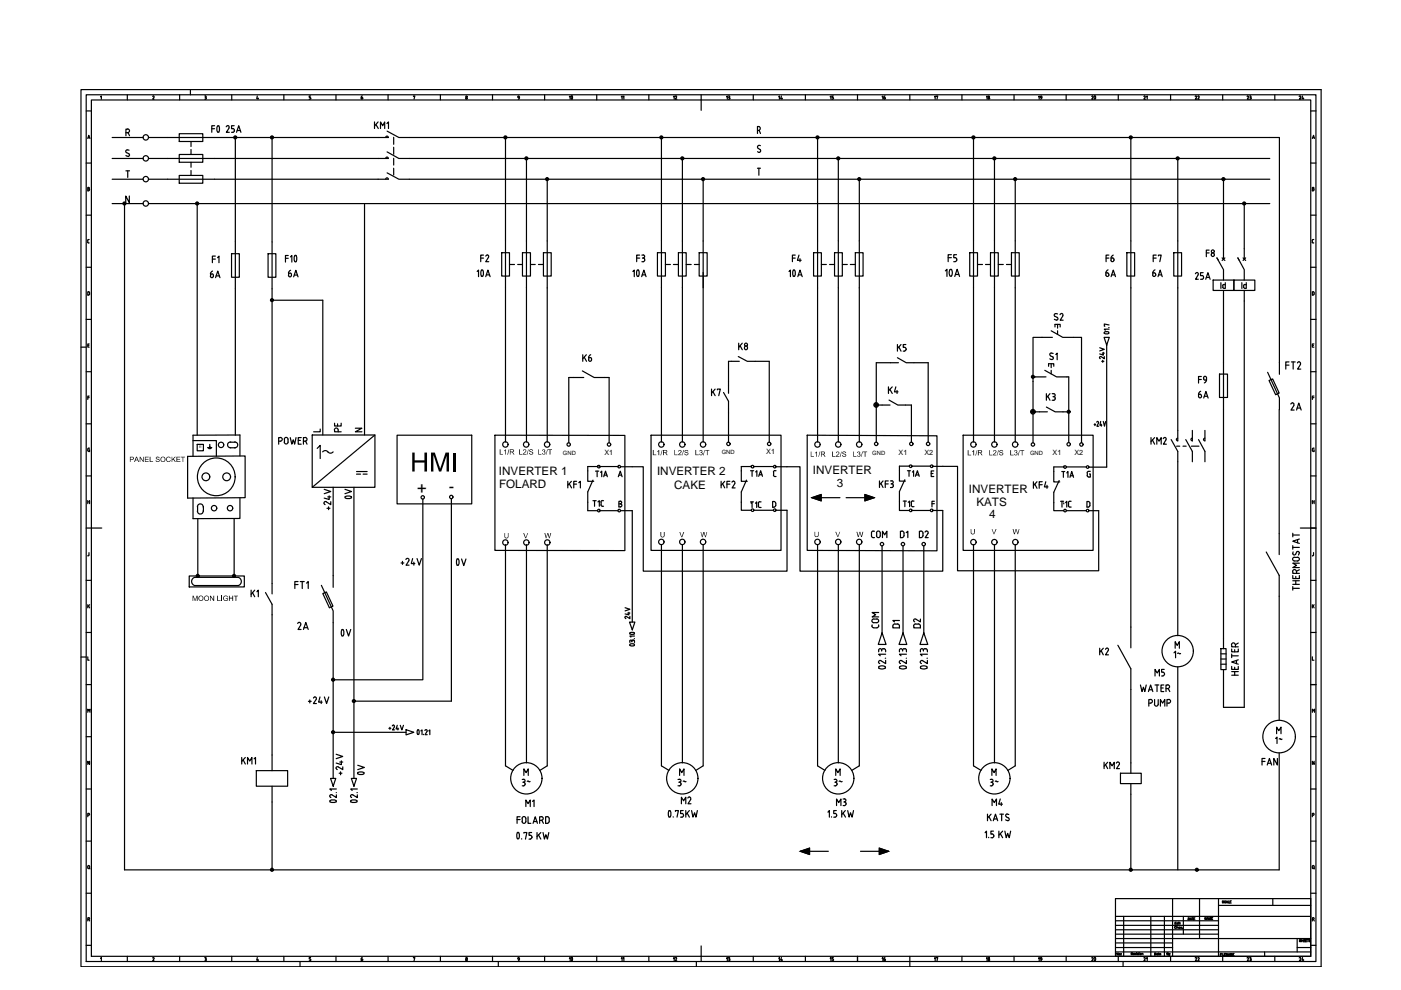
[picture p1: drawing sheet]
<svg xmlns="http://www.w3.org/2000/svg" width="297mm" height="210mm" viewBox="0 0 297 210" stroke-linecap="round" stroke-linejoin="round" font-family="sans-serif">
<!-- layer: 035 -->
<g fill="none" stroke="#000" stroke-width=".25">
<path d="M17.2 19h262.9v186h-262.9zM40.4 19v1.1M18.3 23.5h1.1M18.3 34.6h1.1M19.4 21.2h258.5v181.6h-258.5zM21.3 20.5l.2-.2v.7M27 20.1v1.1M32.5 20.3l.1 .3M32.5 20.3l-.1 .2M32.7 20.6l-.3 .4h.3M38.1 20.1v1.1M43.4 20.3l.3 .1-.1 .2"/>
<path d="M43.5 20.6h.1M43.6 20.6l.1 .2M43.7 20.8v.2h-.3M49.1 20.1v1.1M54.6 20.3l-.2 .6h.4M54.7 20.7v.3M60.2 20.1v1.1M65.9 20.9l-.3 .1M65.9 20.3h-.3v.3l.3 .2M65.9 20.8v.1M71.2 20.1v1.1M82.3 20.1v1.1"/>
<path d="M87.7 20.4l.3-.1-.2 .7M93.4 20.1v1.1M98.7 20.8l.2 .2 .2-.2M98.7 20.8l.2-.2 .1 .2M104.4 20.1v1.1M115.5 20.1v1.1M126.5 20.1v1.1M137.6 20.1v1.1M148.7 20.1v1.1M159.7 20.1v1.1M170.8 20.1v1.1M181.8 20.1v1.1"/>
<path d="M192.9 20.1v1.1M203.9 20.1v1.1M215 20.1v1.1M226 20.1v1.1M237.1 20.1v1.1M248.2 20.1v1.1M259.2 20.1v1.1M270.3 20.1v1.1M277.9 23.5h1.1M277.9 34.6h1.1M18.3 45.6h1.1M18.3 56.7h1.1"/>
<path d="M18.6 51.3l.3 .2M18.6 40.1h.2M18.6 51v.3M18.8 40.4l.2-.2-.2-.2 .2-.1-.4-.2v.8h.2M18.9 50.8l-.3 .2M277.9 45.6h1.1M277.9 56.7h1.1M278.2 51.3l.2 .2M278.2 40.1h.3M278.4 50.8l-.2 .2v.3M278.4 51.5h.1M278.4 50.8h.1"/>
<path d="M278.4 40.4l.2-.2-.2-.2 .2-.1-.4-.2v.8h.3M17.2 73.6h1.1M18.3 67.7h1.1M18.3 78.8h1.1M18.6 61.9l.2-.1a.42 .42 0 0 1 .1 .7l-.3 .1zM18.6 73.2h.3M18.9 72.9h-.3v.7h.3M277.9 67.7h1.1M277.9 78.8h1.1M278.2 73.2h.3M278.4 61.8a.42 .42 0 0 1 .2 .7l-.2 .1M278.4 61.9h-.2v.7h.2"/>
<path d="M278.6 72.9h-.4v.7h.4M18.3 89.9h1.1M18.6 95.2l.1 .4 .3 .1v-.3h-.1M18.6 84.3h.3M18.9 84h-.3v.7M19 95l-.4 .2M277.9 89.9h1.1M278.2 95.2l.1 .4 .2 .1h.1l-.1-.3M278.2 84.3h.4M278.6 84h-.4v.7M278.6 95l-.4 .2M18.3 112h1.1"/>
<path d="M18.3 100.9h1.1M18.6 117.8h.1M18.6 106.4h.4M18.6 106.1v.7M18.8 117.7l-.1 .1M18.9 117.2v.5M19 106.1v.7M277.9 112h1.1M277.9 100.9h1.1M278.2 106.1v.7M278.2 106.4h.4M278.5 117.7l-.3 .1"/>
<path d="M278.5 117.2v.5M278.6 106.1v.7M17.2 139.3h1.1M18.3 123h1.1M18.3 134.1h1.1M18.6 139.3v.7h.3M18.6 128.2v.7M18.8 128.5l.2 .4M19 128.2l-.4 .4M277.9 123h1.1M277.9 134.1h1.1M278.2 139.3v.7h.4"/>
<path d="M278.2 128.2v.7M278.4 128.5l.2 .4M278.6 128.2l-.4 .4M18.3 145.1h1.1M18.3 156.2h1.1M277.9 145.1h1.1M277.9 156.2h1.1M278.2 151v-.6l.3 .3 .2-.3v.6M18.3 167.3h1.1M18.3 178.3h1.1M18.6 172.8h.3v-.3h-.3v.7M19 161.4v.7l-.4-.7v.7"/>
<path d="M277.9 167.3h1.1M277.9 178.3h1.1M278.2 172.8h.4v-.3h-.4v.7M278.6 161.4v.7l-.4-.7v.7M18.3 189.4h1.1M18.8 194.5l.1 .4-.3 .1M18.8 194.6h-.2v.7M18.9 195l.1 .3M236.5 199h12.1M236.5 199.9h12.1M236.5 198.1h21.8M236.5 197.1h21.8"/>
<path d="M236.5 196.2h21.8M236.5 195.2h21.8M238.2 194.3v8.5M244 194.3v8.5M246.9 194.3v8.5M250.9 194.3v3.8M254.3 190.5v8.5M258.3 192h19.6M269.9 190.5v1.5M277.9 189.4h1.1M278.2 184v-.3l.2-.2 .2 .2v.3M278.2 184l.2 .2 .2-.2"/>
<path d="M278.4 194.5l.2 .4-.4 .1M278.5 194.6h-.3v.7M278.5 195l.2 .3M278.5 184.1l.2 .1M18.3 200.4h1.1M21.3 203.2l.2-.2v.7M27 202.8v1.1M32.5 203l.1 .2M32.5 203l-.1 .1M32.7 203.3l-.3 .4h.3M38.1 202.8v1.1M43.4 203l.3 .1-.1 .2"/>
<path d="M43.4 203.7h.2M43.5 203.3h.1M43.6 203.3l.1 .3M43.7 203.5l-.1 .2M49.1 202.8v1.1M54.6 203l-.2 .6h.4M54.7 203.4v.3M60.2 202.8v1.1M63.6 203.9v1.1M65.6 203.7h.1M65.9 203.5l-.2 .2M65.9 203h-.3v.3l.3 .2"/>
<path d="M65.9 203.5v.1M71.2 202.8v1.1M82.3 202.8v1.1M87.7 203.1l.3-.1-.2 .7M93.4 202.8v1.1M98.7 203.6l.2-.3 .2 .3M98.7 203.5l.2 .2 .1-.2M104.4 202.8v1.1M105.6 203.9v1.1M115.5 202.8v1.1M126.5 202.8v1.1M137.6 202.8v1.1"/>
<path d="M147.6 203.9v1.1M148.7 202.8v1.1M159.7 202.8v1.1M170.8 202.8v1.1M181.8 202.8v1.1M192.9 202.8v2.2M203.9 202.8v1.1M215 202.8v1.1M226 202.8v1.1M236.5 200.9h12.1M236.5 201.8h41.4M237.1 202.8v1.1"/>
<path d="M238.1 203.9v1.1M259.2 202.8v1.1M268.1 201.8v1M270.3 202.8v1.1M275 200.9h2.9M277.9 200.4h1.1"/>
<circle cx="98.9" cy="20.5" r=".15"/>
<circle cx="98.9" cy="203.2" r=".15"/>
</g>
<!-- layer: 07 -->
<path d="M18.3 20.1h260.7v183.8h-260.7zM148.7 21.2v2.2M19.4 112h2.2M275.7 112h2.2M236.5 190.5h41.4v12.3h-41.4zM236.5 194.3h41.4M248.6 199h29.3M248.6 190.5v12.3M258.3 190.5v12.3M275 199v2.8M148.7 200.6v2.2" fill="none" stroke="#000" stroke-width=".25"/>
<!-- layer: 025 -->
<g fill="none" stroke="#000" stroke-width=".25">
<path d="M249.1 195.7h.2M249.4 196.5a.2 .2 0 0 0-.3 0 .2 .2 0 0 0 0 .3 .2 .2 0 0 0 .3 0M249.4 195.5h-.3v.4h.3M249.5 196.6l.2-.1 .1 .3M249.5 196.4v.4M249.8 195.7l-.3 .1 .1 .1h.2M249.8 195.5v.4M249.9 196.7l.2-.1-.2 .1 .1 .1h.1M249.9 195.6h.1M249.9 195.7v.2M250 195.7h.2M250.1 195.5l.1 .4"/>
<path d="M250.5 196.6l-.2 .1v.1h.2M250.7 196.8h.1M251.9 194.6a.22 .22 0 0 1 .3 .2 .22 .22 0 0 1-.3 .2zM252.3 195l.2-.4 .1 .4M252.3 194.9h.2M252.7 194.6h.3M252.8 194.6v.4M253.1 194.8h.1M253.4 194.6h-.3v.4h.3M255.8 194.5v.5l-.3-.5v.5M255.9 195l.2-.5 .1 .5M255.9 194.8h.2"/>
<path d="M256.3 195v-.5l.2 .5 .2-.5v.5M256.8 194.8h.2M257.1 194.5h-.3v.5h.3M259.4 191.1l-.2-.1v.2l.2 .2h-.2M259.9 191.1l-.1-.1-.2 .1 .1 .4 .2-.2M260 191.5l.1-.5 .2 .5M260 191.3h.3M260.4 191v.5h.3M260.8 191.2h.1M261.1 191h-.3v.5h.3M275.8 199.3h-.3l.3 .2-.1 .2-.2-.1M276 199.2v.5"/>
<path d="M276 199.4h.3M276.3 199.2v.5M276.4 199.4h.2M276.7 199.2h-.3v.5h.3M276.8 199.4h.2M277.1 199.2h-.3v.5h.3M277.1 199.2h.3M277.3 199.2v.5M277.8 199.3h-.3l.3 .2-.1 .2-.2-.1M237.1 202v.5l-.3-.5v.5M237.7 202.2h.1M237.7 202.5h.1"/>
<path d="M239.8 202.2h.3v-.2h-.3v.4M240 202.2l.1 .2M240.3 202.3h.2l-.1-.2-.1 .3h.2M258.7 202.4h.2M259 202.2h-.3v.4M259.1 202.2v.4M259.3 202.2v.4h.2M259.6 202.4h.2M259.9 202.2h-.3v.4h.3M260.3 202.2v.4l-.3-.4v.4M260.4 202.6l.2-.4 .2 .4M260.5 202.5h.2"/>
<path d="M260.9 202.6v-.4l.2 .4 .1-.4v.4M261.4 202.4h.1M261.6 202.2h-.2v.4h.2"/>
<circle cx="237.4" cy="202.4" r=".15"/>
</g>
<g fill="none" stroke="#000" stroke-width=".25">
<path d="M23.8 29.2h6.6M23.8 33.6h6.6M23.8 38h6.6M31.5 29.2h4M31.5 33.6h4M31.5 38h4M45.5 29.2h34.7M45.5 33.6h34.7M45.5 38h34.7M49.9 29.2v22.1M57.7 29.2v22.1M86.8 29.2h184.5v47.7"/>
<path d="M86.8 33.6h182.4M86.8 38h182.4M107.2 29.2v21.9M111.6 33.6v17.5M116 38v13.1M140.2 29.2v21.9M144.7 33.6v17.5M149.1 38v13.1M173.3 29.2v21.9M177.7 33.6v17.5M182.2 38v13.1M206.4 29.2v21.9"/>
<path d="M210.8 33.6v17.5M215.3 38v13.1M239.8 29.2v21.9M249.7 33.6v17.5M259.4 38v14.7M23.8 43.2h6.6M26.4 43.2v141.2h244.8v-24.8M31.5 43.2h237.7M41.8 43.2v49.1M77.3 43.2v49M149.1 57.8v35.9M263.8 43.2v9.5"/>
<path d="M49.9 61.2v31.1M57.7 61.2v62.5M57.7 63.7h10.7v28.5M107.2 61v32.7M111.6 61v32.7M116 61v32.7M140.2 61v32.7M144.7 61v32.7M154.5 76.6v4.3M160.1 76.6h3v17.2M173.3 61v32.7M177.7 61v32.7"/>
<path d="M182.2 61v32.7M188.8 76.9h-3v9M193.8 76.9h3v16.9M206.4 61v32.7M210.8 61v32.7M215.3 61v32.7M220.9 71.5h-1.9v22.4M226.6 79.9v7.4M227.6 71.5h1.7v22.4M234.6 73.2v25.8h-3.7M239.8 61v72M249.7 61v30.3"/>
<path d="M259.4 63.8v13M263.8 63.8v86.2h-4.4v-5.8M121.6 80h-1v13.9M128.2 80h.9v13.9M131.6 99h4.8v22.1h30.5v-12.9h-2.3M154.5 86.7v7.1M159.3 99h.1M159.3 98.9h-2.1v1M159.8 98.9h4.2M164.6 99h5v22.1h30.3v-12.9h-2M187 85.9h-1.2v7.9M192 85.9h1.2v7.9"/>
<path d="M192.8 98.9h.1M192.8 98.8h-2.1v1M193.4 98.8h3.9M197.9 98.9h5.1v22.1h29.9v-12.7h-2M219 87.3h1.4M225.4 87.3h1.2v6.5M249.7 97.9v36.9M259.4 86.8v48.5M271.2 86.9v26.2M41.9 110v12.1M49.6 110v12.1M70.6 103.3v18.7"/>
<path d="M75 103.3v61.7M89.6 105.8v38.3h-19M95.7 105.7v43h-20.7M107.2 115.5v46.9l1.6 1M111.6 115.5v46.2M116 115.5v46.9l-1.5 1M124.6 106.5v1.8h2.1M127.3 108.3h3.7M131.6 108.3h2.5v23.6M140.2 115.5v46.9l1.6 1M144.7 115.5v46.2M149.1 115.5v46.9l-1.6 1"/>
<path d="M157.2 106.5v1.7h2.1M159.3 106.8h.1M159.8 108.2h4.2M173.3 115.5v46.9l1.6 1M177.7 115.5v46.2M182.2 115.5v46.9l-1.6 1M187 115.8v18.4M191.5 115.8v18.4M193.4 108.2h3.9M195.9 115.8v18.4M206.4 115.5v46.9l1.6 1M210.8 115.5v46.2"/>
<path d="M215.3 115.5v46.9l-1.6 1M223.4 106.6v1.7h2.1M225.5 106.8h.1M226.1 108.3h4.2M40.1 122.1h11.7v2.3h-11.7zM40.8 122.7l.5-.3h9.2a.91 .91 0 0 1 .7 .9 .91 .91 0 0 1-.7 .8l-9.2 .1a.91 .91 0 0 1-.5-1.5zM57.7 130.3v29.8M70.6 132v33M271.2 126.4v26.3M70.6 155.3h15.5M239.8 146.2v15.5M249.7 141.4v43"/>
<path d="M57.7 170v14.4M239.8 168.4v16"/>
</g>
<!-- layer: 0 -->
<g fill="none" stroke="#000" stroke-width=".25">
<path d="M35.5 33.6h10M35.5 38h10M35.5 29.2h10M38 28.3h5v1.7h-5zM38 32.8h5v1.6h-5zM38 37.2h5v1.6h-5zM80.2 33.6h2.2M80.2 38h2.2M81.8 33.6l.2-.3 .3 .3M81.8 38l.2-.3 .3 .3M82.1 27.8l2.5 1.4h2.2M82.1 32.2l2.5 1.4h2.2"/>
<path d="M82.1 36.6l2.5 1.4h2.2M49.1 53.8h1.6v5h-1.6zM49.9 51.3v9.9M56.8 53.8h1.7v5h-1.7zM57.7 51.3v9.9M106.4 53.6h1.6v4.9h-1.6zM107.2 51.1v9.9M110.8 53.6h1.7v4.9h-1.7zM111.6 51.1v9.9M115.2 53.6h1.7v4.9h-1.7zM116 51.1v9.9M139.4 53.6h1.7v4.9h-1.7z"/>
<path d="M140.2 51.1v9.9M143.8 53.6h1.7v4.9h-1.7zM144.7 51.1v9.9M148.2 53.6h1.7v4.9h-1.7zM149.1 51.1v9.9M172.5 53.6h1.6v4.9h-1.6zM173.3 51.1v9.9M176.9 53.6h1.7v4.9h-1.7zM177.7 51.1v9.9M181.3 53.6h1.7v4.9h-1.7zM182.2 51.1v9.9M206.4 51.1v9.9"/>
<path d="M210 53.6h1.7v4.9h-1.7zM210.8 51.1v9.9M214.4 53.6h1.7v4.9h-1.7zM215.3 51.1v9.9M238.9 53.6h1.7v4.9h-1.7zM239.8 51.1v9.9M248.9 53.6h1.6v4.9h-1.6zM249.7 51.1v9.9M258 54.7l1.4 2.5v2.2M262.7 55.1l-.2-.4 1.3 2.5v2.2M263.6 54.7l.5 .5M263.8 52.7v2.3"/>
<path d="M264.1 54.7l-.5 .5M123.5 78.6l2.5 1.4h2.2M234.1 71.5h1.1l-.6 1.7zM258.6 79.3h1.7v5h-1.7zM259.4 76.8v10M263.8 61.6v2.2M268.8 78.9l2.5 5.5v2.5M39.8 96.8l12.2-.1v8.8l-12.2 .1zM40.9 93.4h5v3.3M41.8 94.2h1.3v1.4h-1.3zM43.1 94.2h.1M44 94.9h.9"/>
<path d="M44.1 95h.7M44.3 95.1h.4M44.5 94.9h.1M44.5 94.2v.7M48.8 94.9h1.1M48.8 93.8h1.1M48.9 93.7a.61 .61 0 0 0-.7 .6 .61 .61 0 0 0 .7 .6M49.7 93.7a.61 .61 0 0 1 .7 .6 .61 .61 0 0 1-.7 .6M50.9 96.7v-4.5l-10 .1v4.4M66.2 92.2h13.3v11.1h-13.3zM67.3 95.1l.6-.7v2.8M68.4 95.8l.6-.3 .5 .3"/>
<path d="M69.5 95.8l.6 .3 .5-.3M75.6 100h2.2M79.5 92.2l-13.3 11.1M84.2 92.3h15.8v14.5h-15.8zM104.9 92.3h27.6v24.4h-27.6zM121.6 80h2.2M138 92.3h27.6v24.4h-27.6zM154.5 85.1v1.6M171.1 92.3l27.6 .1v24.4l-27.6-.1zM204.2 92.3h27.6v24.4h-27.6zM249.7 95.7v2.2M251.4 93.2l1.4 2.5v2.2"/>
<path d="M252.8 92.9l-.3 .3 .3 .3M252.8 91.3v2.2M254.1 93.2l1.4 2.5v2.2M255.4 92.9l-.2 .3 .2 .3M255.5 91.3v2.2M269.1 80.7l.7-.4 1.4 3-.7 .4zM41.9 107.5a.61 .61 0 0 1 .6-.7 .61 .61 0 0 1 .6 .7M41.9 108.3a.61 .61 0 0 0 .6 .7 .61 .61 0 0 0 .6-.7M41.9 107.4v1M43.1 107.4v1M50.9 105.5v4.4l-10 .1v-4.4M125.7 101.8l-1.1 2.5v2.2"/>
<path d="M157.2 104.3v2.2M172.1 105.5l2-.7v1.4zM174.1 105.5h4M179.4 105.5h4M183.4 104.8l2 .7-2 .7zM223.4 104.4v2.2M268.5 117l2.7 5v4.4M271.2 113.1v4.5M56.3 125.6l1.4 2.5v2.2M57.7 123.7v2.2M68.1 124.1l2.5 5.4v2.5M68.4 125.8l.8-.3 1.4 3-.8 .3z"/>
<path d="M70.6 122v2.5M133.5 131.9h1.1l-.5 1.6zM187 134.2l.9 2.4h-1.7zM191.5 134.2l.8 2.4h-1.7zM195.9 134.2l.8 2.4h-1.6zM237 136.8l2.8 5v4.4M239.8 133v4.4M258.9 137.5h1.1v4.5h-1.1zM258.9 138.6h1.1M258.9 139.7h1.1M259.4 135.3v2.2M86.1 154.7l1.6 .6-1.6 .5z"/>
<path d="M258.9 140.8h1.1M259.4 142v2.2M54.3 163.4h6.7v3.3h-6.7zM57.7 160.1v3.3M57.7 166.7v3.3M186.4 179.8l2 .7-2 .7zM237.6 163.9h4.4v2.2h-4.4zM239.8 166.1v2.3M169.7 180.5l1.9-.7v1.4zM171.6 180.5h4M182.4 180.5h4"/>
<circle cx="30.9" cy="29.1" r=".57"/>
<circle cx="30.9" cy="33.6" r=".57"/>
<circle cx="30.9" cy="38" r=".57"/>
<circle cx="57.7" cy="29.1" r=".32"/>
<circle cx="57.7" cy="29.1" r=".19"/>
<circle cx="57.7" cy="29.1" r=".11"/>
<circle cx="107.2" cy="29.1" r=".32"/>
<circle cx="107.2" cy="29.1" r=".19"/>
<circle cx="107.2" cy="29.1" r=".11"/>
<circle cx="111.6" cy="33.6" r=".32"/>
<circle cx="111.6" cy="33.6" r=".19"/>
<circle cx="111.6" cy="33.6" r=".11"/>
<circle cx="116" cy="38" r=".32"/>
<circle cx="116" cy="38" r=".19"/>
<circle cx="116" cy="38" r=".11"/>
<circle cx="140.2" cy="29.1" r=".32"/>
<circle cx="140.2" cy="29.1" r=".19"/>
<circle cx="140.2" cy="29.1" r=".11"/>
<circle cx="144.7" cy="33.6" r=".32"/>
<circle cx="144.7" cy="33.6" r=".19"/>
<circle cx="144.7" cy="33.6" r=".11"/>
<circle cx="149.1" cy="38" r=".32"/>
<circle cx="149.1" cy="38" r=".19"/>
<circle cx="149.1" cy="38" r=".11"/>
<circle cx="173.3" cy="29.1" r=".32"/>
<circle cx="173.3" cy="29.1" r=".19"/>
<circle cx="173.3" cy="29.1" r=".11"/>
<circle cx="177.7" cy="33.6" r=".32"/>
<circle cx="177.7" cy="33.6" r=".19"/>
<circle cx="177.7" cy="33.6" r=".11"/>
<circle cx="182.2" cy="38" r=".32"/>
<circle cx="182.2" cy="38" r=".19"/>
<circle cx="182.2" cy="38" r=".11"/>
<circle cx="206.4" cy="29.1" r=".32"/>
<circle cx="206.4" cy="29.1" r=".19"/>
<circle cx="206.4" cy="29.1" r=".11"/>
<circle cx="210.8" cy="33.6" r=".32"/>
<circle cx="210.8" cy="33.6" r=".19"/>
<circle cx="210.8" cy="33.6" r=".11"/>
<circle cx="215.2" cy="38" r=".32"/>
<circle cx="215.2" cy="38" r=".19"/>
<circle cx="215.2" cy="38" r=".11"/>
<circle cx="239.7" cy="29.1" r=".32"/>
<circle cx="239.7" cy="29.1" r=".19"/>
<circle cx="239.7" cy="29.1" r=".11"/>
<circle cx="249.7" cy="33.6" r=".32"/>
<circle cx="249.7" cy="33.6" r=".19"/>
<circle cx="249.7" cy="33.6" r=".11"/>
<circle cx="259.4" cy="38" r=".32"/>
<circle cx="259.4" cy="38" r=".19"/>
<circle cx="259.4" cy="38" r=".11"/>
<circle cx="26.4" cy="43.1" r=".32"/>
<circle cx="26.4" cy="43.1" r=".19"/>
<circle cx="26.4" cy="43.1" r=".11"/>
<circle cx="30.9" cy="43.1" r=".57"/>
<circle cx="41.8" cy="43.1" r=".32"/>
<circle cx="41.8" cy="43.1" r=".19"/>
<circle cx="41.8" cy="43.1" r=".11"/>
<circle cx="263.8" cy="43.1" r=".32"/>
<circle cx="263.8" cy="43.1" r=".19"/>
<circle cx="263.8" cy="43.1" r=".11"/>
<circle cx="57.7" cy="63.6" r=".32"/>
<circle cx="57.7" cy="63.6" r=".19"/>
<circle cx="57.7" cy="63.6" r=".11"/>
<circle cx="219" cy="79.9" r=".32"/>
<circle cx="219" cy="79.9" r=".19"/>
<circle cx="46.9" cy="94.3" r=".57"/>
<circle cx="107.2" cy="94.2" r=".57"/>
<circle cx="111.6" cy="94.2" r=".57"/>
<circle cx="116" cy="94.2" r=".57"/>
<circle cx="120.6" cy="94.2" r=".36"/>
<circle cx="129.1" cy="94.2" r=".36"/>
<circle cx="131.3" cy="98.9" r=".28"/>
<circle cx="140.2" cy="94.2" r=".57"/>
<circle cx="144.7" cy="94.2" r=".57"/>
<circle cx="149.1" cy="94.2" r=".57"/>
<circle cx="154.4" cy="94.1" r=".36"/>
<circle cx="159.6" cy="98.9" r=".28"/>
<circle cx="163.1" cy="94.1" r=".36"/>
<circle cx="164.3" cy="98.9" r=".28"/>
<circle cx="173.3" cy="94.2" r=".57"/>
<circle cx="177.7" cy="94.2" r=".57"/>
<circle cx="182.2" cy="94.2" r=".57"/>
<circle cx="185.8" cy="85.9" r=".49"/>
<circle cx="185.8" cy="94.1" r=".36"/>
<circle cx="185.8" cy="85.9" r=".32"/>
<circle cx="185.8" cy="85.9" r=".15"/>
<circle cx="193.1" cy="98.9" r=".28"/>
<circle cx="193.2" cy="94.1" r=".36"/>
<circle cx="196.8" cy="94.1" r=".36"/>
<circle cx="197.5" cy="98.9" r=".28"/>
<circle cx="206.4" cy="94.2" r=".57"/>
<circle cx="210.8" cy="94.2" r=".57"/>
<circle cx="215.2" cy="94.2" r=".57"/>
<circle cx="219" cy="87.3" r=".49"/>
<circle cx="219" cy="94.2" r=".36"/>
<circle cx="219" cy="87.3" r=".32"/>
<circle cx="219" cy="87.3" r=".15"/>
<circle cx="226.6" cy="94.2" r=".36"/>
<circle cx="226.6" cy="87.3" r=".32"/>
<circle cx="226.6" cy="87.3" r=".19"/>
<circle cx="226.6" cy="87.3" r=".11"/>
<circle cx="229.3" cy="94.2" r=".36"/>
<circle cx="230.6" cy="99" r=".28"/>
<circle cx="43.7" cy="101.1" r=".83"/>
<circle cx="45.4" cy="107.7" r=".57"/>
<circle cx="45.9" cy="101.1" r="4"/>
<circle cx="48.1" cy="101.1" r=".83"/>
<circle cx="48.8" cy="107.7" r=".57"/>
<circle cx="89.6" cy="105.5" r=".36"/>
<circle cx="95.7" cy="105.4" r=".36"/>
<circle cx="107.2" cy="115" r=".57"/>
<circle cx="111.6" cy="115" r=".57"/>
<circle cx="116" cy="115" r=".57"/>
<circle cx="127" cy="108.3" r=".28"/>
<circle cx="131.3" cy="108.3" r=".28"/>
<circle cx="140.2" cy="114.9" r=".57"/>
<circle cx="144.7" cy="114.9" r=".57"/>
<circle cx="149.1" cy="114.9" r=".57"/>
<circle cx="159.6" cy="108.2" r=".28"/>
<circle cx="164.3" cy="108.2" r=".28"/>
<circle cx="173.3" cy="114.9" r=".57"/>
<circle cx="177.7" cy="114.9" r=".57"/>
<circle cx="182.2" cy="114.9" r=".57"/>
<circle cx="197.5" cy="108.2" r=".28"/>
<circle cx="206.4" cy="114.9" r=".57"/>
<circle cx="210.8" cy="114.9" r=".57"/>
<circle cx="215.3" cy="114.9" r=".57"/>
<circle cx="225.8" cy="108.3" r=".28"/>
<circle cx="230.6" cy="108.3" r=".28"/>
<circle cx="41.9" cy="122.1" r=".32"/>
<circle cx="41.9" cy="122.1" r=".19"/>
<circle cx="41.9" cy="122.1" r=".11"/>
<circle cx="49.6" cy="122.1" r=".32"/>
<circle cx="49.6" cy="122.1" r=".19"/>
<circle cx="49.6" cy="122.1" r=".11"/>
<circle cx="249.7" cy="138.1" r="3.3"/>
<circle cx="70.6" cy="144.1" r=".32"/>
<circle cx="70.6" cy="155.2" r=".32"/>
<circle cx="70.6" cy="144.1" r=".19"/>
<circle cx="70.6" cy="155.2" r=".19"/>
<circle cx="70.6" cy="144.1" r=".11"/>
<circle cx="70.6" cy="155.2" r=".11"/>
<circle cx="75" cy="148.6" r=".32"/>
<circle cx="75" cy="148.6" r=".19"/>
<circle cx="75" cy="148.6" r=".11"/>
<circle cx="271.2" cy="156.2" r="3.5"/>
<circle cx="111.6" cy="165" r="3.3"/>
<circle cx="144.7" cy="165" r="3.3"/>
<circle cx="177.7" cy="165" r="3.3"/>
<circle cx="210.8" cy="165" r="3.3"/>
<circle cx="57.7" cy="184.4" r=".32"/>
<circle cx="57.7" cy="184.4" r=".19"/>
<circle cx="57.7" cy="184.4" r=".11"/>
<circle cx="239.7" cy="184.4" r=".32"/>
<circle cx="239.7" cy="184.4" r=".19"/>
<circle cx="239.7" cy="184.4" r=".11"/>
<circle cx="253.8" cy="184.4" r=".32"/>
<circle cx="253.8" cy="184.4" r=".19"/>
<circle cx="253.8" cy="184.4" r=".11"/>
</g>
<g fill="#000">
<path d="M87.4 96h.5v1.6h2.1v-1.6h.5v4h-.5v-1.9h-2.1v1.9h-.5zM91.4 96h.8l1.1 3.4 1.2-3.4h.7v4h-.5v-3.4l-1.2 3.4h-.4l-1.2-3.5v3.5h-.5zM96.1 96h.6v4h-.6zM105.9 95.3h.2v1h.5v.1h-.7zM106.9 95.5l.4-.2v1.1h-.2v-.9l-.1 .2zM107.9 95.3h.1l-.3 1.1h-.1zM110.1 95.3h.1v1h.6v.1h-.7zM110.9 95.4l.3-.1a.4 .4 0 0 1 .4 .4 .4 .4 0 0 1-.4 .4l-.1 .2h.5v.1h-.7l.4-.6a.23 .23 0 0 0 .2-.2 .23 .23 0 0 0-.3-.2 .23 .23 0 0 0-.2 .2zM112 95.3l-.2 1.1h-.1zM112.3 95.4l.3-.2a.25 .25 0 0 1 .3 .1 .25 .25 0 0 1 0 .3l-.1-.1a.21 .21 0 0 0-.2-.2 .21 .21 0 0 0-.1 .4l.3 .1a.35 .35 0 0 1 .1 .5 .35 .35 0 0 1-.5 0l-.2-.3 .3 .2a.26 .26 0 0 0 .3 .1 .26 .26 0 0 0 .1-.4 .26 .26 0 0 0-.4 0l-.3-.2zM114.1 95.3h.1v1h.6v.1h-.7zM115 95.4l.4-.1 .2 .2-.2 .3 .2 .2v.3l-.5 .1-.2-.3h.2a.21 .21 0 0 0 .3 .1 .21 .21 0 0 0 .1-.2 .21 .21 0 0 0-.3-.1v-.2a.19 .19 0 0 0 .3-.1 .19 .19 0 0 0-.2-.2 .19 .19 0 0 0-.2 .2h-.2z"/>
<path d="M116 95.3h.1l-.4 1.1zM116.2 95.3h.8v.1h-.3v1h-.2v-1h-.3zM138.4 95.4h.2v1h.5v.1h-.7zM139.3 95.7l.5-.3v1.1h-.2v-.8l-.3 .1zM140.4 95.4l-.2 1.1h-.2zM143 95.4h.1v1h.6v.1h-.7zM143.8 95.5l.2-.1 .5 .1-.1 .5-.4 .4h.5v.1h-.7l.4-.5a.24 .24 0 0 0 .2-.3 .24 .24 0 0 0-.3-.2 .24 .24 0 0 0-.2 .2h-.1zM144.9 95.4h.1l-.4 1.1zM145.2 95.5l.2-.1a.33 .33 0 0 1 .5 .3l-.2-.1a.22 .22 0 0 0-.2-.2 .22 .22 0 0 0-.2 .3 .22 .22 0 0 0 .3 .2 .37 .37 0 0 1 .2 .6 .37 .37 0 0 1-.7-.2v-.1l.5 .2a.21 .21 0 0 0 .2-.3 .21 .21 0 0 0-.3-.1h-.1a.31 .31 0 0 1-.3-.2 .31 .31 0 0 1 .1-.3zM147.4 95.4h.2v1h.6v.1h-.8zM148.3 95.5l.3-.1a.28 .28 0 0 1 .3 .2 .28 .28 0 0 1-.1 .3l.2 .2-.1 .4h-.5l-.2-.3h.2a.21 .21 0 0 0 .3 .2 .21 .21 0 0 0 .1-.3 .21 .21 0 0 0-.3-.1v-.1a.2 .2 0 0 0 .3-.2 .2 .2 0 0 0-.2-.2 .2 .2 0 0 0-.2 .2h-.1zM149.4 95.4l-.2 1.1h-.2z"/>
<path d="M149.5 95.4h.9v.1h-.4v1h-.1v-1h-.4zM171.9 95.7h.1v1h.6v.1h-.7zM172.8 96l.4-.3v1.1h-.1v-.8l-.2 .1zM173.8 95.7h.1l-.4 1.2zM176.4 95.7h.2v1h.6v.1h-.8zM177.3 95.8l.4-.1a.45 .45 0 0 1 .2 .5 .45 .45 0 0 1-.4 .4l-.1 .1h.6v.1h-.8l.5-.6a.21 .21 0 0 0 0-.4 .21 .21 0 0 0-.3 .3l-.1-.1zM178.4 95.7l-.2 1.2h-.2zM178.6 95.8l.5-.1 .3 .3-.4-.1a.17 .17 0 0 0-.3 .1 .18 .18 0 0 0 .3 .2l.3 .1 .1 .3-.2 .2h-.4l-.3-.3h.2l.1 .2a.25 .25 0 0 0 .4 0 .25 .25 0 0 0 0-.3 .25 .25 0 0 0-.3-.1l-.3-.1zM180.9 95.7h.1v1h.6v.1h-.7zM181.8 95.9l.4-.2 .2 .3a.19 .19 0 0 0-.2 .3 .19 .19 0 0 0 .2 .1l-.2 .4h-.3l-.2-.1 .1-.2a.22 .22 0 0 0 .3 .2 .22 .22 0 0 0 .2-.2 .22 .22 0 0 0-.3-.2v-.1a.19 .19 0 0 0 .2-.2 .19 .19 0 0 0-.2-.2 .19 .19 0 0 0-.2 .2h-.1zM182.8 95.7h.2l-.5 1.2zM183 95.7h.8v.2h-.3v.9h-.2v-.9h-.3z"/>
<path d="M205.2 95.4h.1v1h.6v.1h-.7zM206.1 95.7l.4-.3v1.1h-.1v-.8l-.3 .1zM207.1 95.4l-.2 1.2h-.1zM209.7 95.4h.2v1h.5v.1h-.7zM210.6 95.6l.1-.2 .5 .2v.3l-.5 .5h.6v.1h-.8l.5-.6a.21 .21 0 0 0 0-.3 .21 .21 0 0 0-.3 .1h-.1zM211.7 95.4h.1l-.4 1.2zM211.9 95.5l.3-.1a.23 .23 0 0 1 .3 0 .23 .23 0 0 1 0 .3l-.1-.1a.23 .23 0 0 0-.3 0 .23 .23 0 0 0 0 .3 .23 .23 0 0 0 .3 0l.1 .1a.36 .36 0 0 1 .1 .5 .36 .36 0 0 1-.6 0l-.2-.3 .3 .2a.25 .25 0 0 0 .4 .1 .25 .25 0 0 0 0-.4 .25 .25 0 0 0-.3-.1l-.3-.1zM214.2 95.4h.2v1h.5v.1h-.7zM215.1 95.5l.2-.1a.3 .3 0 0 1 .3 .2 .3 .3 0 0 1-.1 .4l.3 .2-.2 .3a.39 .39 0 0 1-.6-.2l.2-.1a.23 .23 0 0 0 .2 .2 .23 .23 0 0 0 .2-.3 .23 .23 0 0 0-.3-.1l.1-.1a.19 .19 0 0 0 .1-.3 .19 .19 0 0 0-.2-.1 .19 .19 0 0 0-.1 .2zM216.1 95.4l-.2 1.2h-.1zM216.3 95.4h.9v.2h-.4v.9h-.2v-.9h-.3zM107 113h.1v.7a.31 .31 0 0 0 .3 .3 .31 .31 0 0 0 .3-.3v-.7h.1v1l-.3 .2-.4-.1-.1-.2z"/>
<path d="M110.9 113h.2l.3 1 .4-1h.2l-.5 1.1h-.1zM115.4 113h.2l.2 1 .3-1h.1l.3 1 .2-1h.2l-.4 1.1h-.1l-.3-1-.2 1h-.2zM140 112.8h.2v.7a.29 .29 0 0 0 .3 .3 .29 .29 0 0 0 .2-.4v-.6h.2l-.1 1-.2 .1h-.4zM144 112.8h.2l.4 1 .3-1h.2l-.5 1.1h-.1zM148.5 112.8h.2l.2 1 .2-1h.2l.2 1 .3-1h.1l-.3 1.1h-.1l-.3-1-.2 1h-.2zM172.7 112.8h.1l.2 .9a.33 .33 0 0 0 .4-.3v-.6h.2l-.1 .9-.7 .1zM177.1 112.8h.2l.3 .9 .4-.9h.1l-.4 1.1h-.1zM181.6 112.8h.2l.2 .9 .2-.9h.2l.3 .9 .2-.9h.1l-.3 1.1h-.1l-.3-1-.2 1h-.2zM205.8 112.2h.1l.1 .9h.1a.28 .28 0 0 0 .3 0 .28 .28 0 0 0 .1-.3v-.6h.2l-.1 .9-.2 .2-.5-.1zM210.3 112.2h.1l.3 .9 .4-.9h.2l-.5 1.1h-.1zM214.7 112.2h.2l.2 .9 .2-.9h.2l.3 .9 .2-.9h.1l-.3 1.1h-.1l-.3-1-.2 1h-.2z"/>
<path d="M108.1 95.3h.6a.32 .32 0 0 1 .3 .3 .32 .32 0 0 1-.3 .3l.4 .5h-.2l-.5-.5h-.2v.5h-.1zM108.2 95.4v.3h.4a.18 .18 0 0 0 .2-.1 .18 .18 0 0 0-.2-.2z"/>
<path d="M140.6 95.4h.7l.2 .2-.1 .3-.2 .1 .3 .5h-.1l-.4-.5h-.3v.5h-.1zM140.7 95.5v.4h.3a.2 .2 0 0 0 .3-.2 .2 .2 0 0 0-.2-.2z"/>
<path d="M174.1 95.7h.5a.3 .3 0 0 1 .3 .3 .3 .3 0 0 1-.3 .3l.4 .5h-.2l-.4-.5h-.2v.5h-.1zM174.2 95.9v.3h.3a.19 .19 0 0 0 .3-.1 .19 .19 0 0 0-.3-.2z"/>
<path d="M207.3 95.4l.9 .1v.4l-.3 .1 .4 .5h-.2l-.3-.5h-.3v.5h-.2zM207.5 95.6v.3h.3a.18 .18 0 0 0 .3-.1 .18 .18 0 0 0-.3-.2z"/>
</g>
<!-- layer: DESC -->
<g fill="none" stroke="#000" stroke-width=".25">
<path d="M109.6 173.8h.7M109.7 176.6v-.1a.77 .77 0 0 1 0 1.4v-.1M109.7 176.6l-.2 .6 .2 .6M110.3 173.2h-.7v1.4M110.6 177.8v.1M110.7 173.6v.6M111.1 176.6v-.1h.6l-.3 1.4M111.5 173.6v.6a.4 .4 0 0 1-.4 .4 .4 .4 0 0 1-.4-.4M112 173.2v1.4h.6M112.2 177.9h.3M112.4 177.1l.4 .3M112.7 176.5h-.5v.6h.3"/>
<path d="M112.8 177.6l-.4 .3M112.8 177.4v.2M113 174.6l.5-1.4 .4 1.4M113.2 174.2h.6M113.9 176.5v1.4M114.2 177l.5 .9M114.4 173.9h.4M114.7 176.5l-.8 .9M114.8 173.1a.4 .4 0 0 1 .4 .4 .4 .4 0 0 1-.4 .4M114.8 173.2h-.4v1.4M114.9 173.9l.3 .7M115.1 176.5l.3 1.4 .3-.9 .4 .9 .3-1.4"/>
<path d="M116 173.1l.2 .1a.98 .98 0 0 1 0 1.3l-.2 .1M116 173.2h-.3v1.4h.3M141.8 171.9h.3M141.8 173.2h.3M141.8 171.9l-.1 .7 .1 .6M208.9 176.6l.3-.4v1.4M209.4 172.6v1.4M209.6 177.5v.1M209.7 173.1l.4 .9M210.4 176.8l.3 .3M210.6 174l.5-1.4 .4 1.4M210.6 176.2h-.5v.7h.3"/>
<path d="M210.7 177.3l-.2 .3h-.4M210.7 177.2v.1M211.8 176.2v1.4M212.1 176.8l.5 .8M212.4 172.6v1.4M212.6 176.2l-.8 .9M213 176.2l.3 1.4 .3-.9 .4 .9 .3-1.4M213.2 173.8l.5 .2M213.8 173.4l.2 .4-.3 .2"/>
</g>
<!-- layer: WIREFIXED -->
<g fill="none" stroke="#000" stroke-width=".25">
<path d="M26.7 33l.5 .1M26.7 28.1h.4M26.7 36.2h.8M26.9 32.4l.6 .4-.1 .3-.3 .1M27.1 27.3a.4 .4 0 0 1 .4 .4 .4 .4 0 0 1-.4 .4M27.1 27.4h-.4v1.4M27.1 36.2v1.4M27.2 28.1l.3 .7M27.4 31.9h-.7v.3l.1 .2M160.6 27.7h.3M160.6 35.7h.6M160.6 32.2l.4 .1"/>
<path d="M160.8 31.5l.5 .3-.1 .4-.2 .1M160.9 30.8l-.3 .3 .1 .3M160.9 27.6a.42 .42 0 0 0 .3-.4 .42 .42 0 0 0-.3-.4h-.3v1.5M160.9 30.8l.3 .1M160.9 35.7v1.5M161 27.7l.2 .6M27.4 41.6v1.4l-.7-1.4v1.4"/>
</g>
<!-- layer: XREF -->
<g fill="none" stroke="#000" stroke-width=".25">
<path d="M234.1 70.5v.1l.4 .2 .6-.1M234.2 70.4h.9M235 70.5v.2M235.1 69.5h.1M235.1 69.8h-1l.2 .2M235.1 68.9l-1-.2v.5h.2M133.5 135.9l.2-.2 .3 .4M133.5 134.2l.4-.1 .6 .1a.54 .54 0 0 1-.5 .3 .54 .54 0 0 1-.5-.3zM133.5 136v.2M133.6 136.6l-.1 .1a.55 .55 0 0 0 .5 .3 .55 .55 0 0 0 .5-.3v-.1M133.6 136.6h.9M134.2 135.7l-.3 .2"/>
<path d="M134.2 135.7h.1M134.3 135.7l.2 .1v.4M134.5 135.4h.1M134.5 134.9h-1l.3 .2M186.9 137.8a.32 .32 0 0 0-.3-.3 .32 .32 0 0 0-.3 .3v.4M186.9 137.8a.41 .41 0 0 1 .4-.3 .41 .41 0 0 1 .4 .3M186.9 137.9v.1M187.7 139.6h.1M187.8 138.7h-1.5l.3 .4M187.8 137.9v.3M191.3 137.8a.32 .32 0 0 0-.3-.3 .32 .32 0 0 0-.3 .3v.4M191.4 138a.41 .41 0 0 1 .3-.5 .41 .41 0 0 1 .5 .3v.4"/>
<path d="M192.1 139.6h.1M192.2 138.7h-1.5l.3 .4M195.8 137.8a.32 .32 0 0 0-.3-.3 .32 .32 0 0 0-.4 .3v.4M195.8 137.8a.41 .41 0 0 1 .4-.3 .41 .41 0 0 1 .4 .3M195.8 137.9v.1M196.5 139.6h.1M196.6 138.7h-1.5l.4 .4M196.6 137.9v.3M88.6 154.7a.55 .55 0 0 1 .3 .5 .55 .55 0 0 1-.3 .5l-.2-.3zM89.2 155l.3-.2v1M89.8 155.7v.1M90.1 154.9l.2-.2 .2 .1-.4 1h.5"/>
<path d="M90.9 155l.2-.2v1M186.3 140.3l.2 .4M186.3 141.7a1.42 1.42 0 0 0 1.4 0M186.3 141.3a1.42 1.42 0 0 1 1.4 0M186.4 141.4v.3M187.7 141.4v.3M187.8 140v.7l-1-.6a.32 .32 0 0 0-.5 .2M190.7 140.3l.2 .4M190.8 141.3a1.42 1.42 0 0 1 1.3 0M190.8 141.4h-.1a.86 .86 0 0 0 1.5 .1l-.1-.1M192.2 140v.7l-1-.6a.32 .32 0 0 0-.5 .2M195.1 140.3l.3 .4"/>
<path d="M195.2 141.3a1.42 1.42 0 0 1 1.3 0M195.2 141.4v.3M196.5 141.4v.3a1.42 1.42 0 0 1-1.3 0M196.6 140v.7l-1-.6a.32 .32 0 0 0-.5 .2M70 170h-.1a.77 .77 0 0 1 1.4 0h-.1M70 170l.6 .2 .6-.2M70.4 168.5a.32 .32 0 0 0-.5 .2 .32 .32 0 0 0 .3 .4M71.3 168h.1M71.3 168.5v.6l-.9-.5M71.3 167.3h-1.4l.4 .3M74.4 170h-.1a.77 .77 0 0 1 1.4 0h-.1M74.4 170l.6 .2 .6-.2"/>
</g>
<!-- layer: TAGS -->
<g fill="none" stroke="#000" stroke-width=".25">
<path d="M159.1 99.8h.7M159.5 99.8v1.2M164.3 99.8l-.3 .3M164.3 99.8h.2M192.4 99.8h.6M192.7 99.8v1.2M198 99.9h-.6v1.1h.6M230.8 99.9l-.3 .4M230.8 99.9h.4M120.4 102.1v1.3M120.7 102.6l.5 .8M121.1 102.1l-.7 .8"/>
<path d="M121.7 102.6h.5M122.2 102.1h-.5v1.3M122.7 102.3l.3-.2v1.3M125.7 106.2h.7M126.1 106.2v1.1M126.8 106.4l.3-.2v1.1M127.4 107l.2 .3h.4M127.5 106.5v.5M127.7 106.1l-.3 .3M127.7 106.2h.3M131.1 101.1l.4-1.2 .4 1.2M131.2 100.7h.6"/>
<path d="M131.5 106.2l.3 .3-.3 .3M131.6 106.3h-.4v1.2h.3a.32 .32 0 0 0 .4-.3 .32 .32 0 0 0-.4-.4h-.3M159.1 106.4h.7M159.5 106.4v1.2M160.2 106.7l.2-.3v1.2M160.2 100.1l.3-.3v1.2M160.8 107.3l.1 .3h.5M160.8 106.7v.6M160.9 101l.4-1.2 .4 1.2M161 100.7h.5M161.1 106.4l-.3 .3M161.1 106.4h.3"/>
<path d="M164 100.7l.1 .3h.4M164 100.1v.6M164.1 107.5l.3-.2 .1-.6a.51 .51 0 0 0-.7-.4v1.3h.3M193.4 100.1l.3-.3v1.2M194.1 101l.4-1.2 .4 1.2M194.2 100.7h.6M197.4 100.4h.4M197.6 106.8h.5M198.1 106.3h-.5v1.2M224.9 106.3h.6M225.2 106.3v1.2M225.9 106.6l.3-.3v1.2"/>
<path d="M226.5 107.2l.3 .3M226.6 106.6v.6M226.8 106.3l-.3 .3M226.9 106.3h.2M226.9 107.5h.2M230.4 106.3l.6 .2 .1 .7-.2 .3h-.5zM230.5 100.8l.3 .3M230.5 100.3v.5M231 100.5h.2v.7h-.4M274.1 113.1v.7M274.1 115.7v.7M274.1 116.1h1.4"/>
<path d="M274.1 113.4h1.4M274.1 117.4l.2 .3 .4-.2M274.2 117l-.1 .4M274.5 118.1a.4 .4 0 0 0-.4 .4 .4 .4 0 0 0 .4 .4h.6a.4 .4 0 0 0 .4-.4 .4 .4 0 0 0-.4-.4M274.5 118.2h.6M274.7 117.5l.2-.4a.34 .34 0 0 1 .5-.1 .34 .34 0 0 1 0 .5l-.1 .2M275.1 114.4v.7M275.5 119.4h-1.4l.8 .5-.8 .4h1.4M275.5 114.3l-1.4 .5 1.4 .4M261.1 136.7a.4 .4 0 0 1 .4-.4 .4 .4 0 0 1 .4 .4M261.1 137.6v.6h1.4v-.6M261.1 136.7v.4h1.4"/>
<path d="M261.1 139.1h1.4M261.1 138.7v.7M261.8 137.7v.5M262.5 139.9l-1.4 .5 1.4 .4M262.5 136.3l-.6 .4v.4M274.1 121.2a.4 .4 0 0 1 .4-.4 .4 .4 0 0 1 .4 .4M274.1 122v.7h1.4v-.7M274.1 121.2v.4h1.4M274.1 124.7h1.4M274.1 124.4v.7M274.1 123.9h1.4M274.1 123.1h1.4"/>
<path d="M274.7 122.2v.5M274.7 123.1v.8M274.9 121.2v.4M275.5 120.8l-.6 .3M261.1 141.3v.6h1.4v-.6M261.1 143.2h1.4M261.1 142.4h1.4M261.8 141.5v.4M261.8 142.4v.8M262.2 140.1v.6"/>
</g>
<!-- layer: LINK -->
<g fill="none" stroke="#000" stroke-width=".25">
<path d="M40.5 30v1.1M40.5 31.7v1.1M40.5 34.4v1.1M40.5 36.1v1.1M83.5 29.1v1.5M83.5 31.2v1.5M83.5 33.6v1.4M83.5 35.7v1.4M108 56.1h1.1M109.8 56.1h1M112.5 56.1h1M114.2 56.1h1"/>
<path d="M141.1 56.1h1M142.8 56.1h1M145.5 56.1h1M147.2 56.1h1M174.1 56.1h1.1M175.9 56.1h1M178.6 56.1h1M180.3 56.1h1M207.2 56.1h1.1M208.9 56.1h1.1M211.7 56.1h1M213.4 56.1h1"/>
<path d="M249.5 94.6h.6M250.8 94.6h.7M252.6 94.6h1.6"/>
</g>
<!-- layer: 0 -->
<path d="M172.1 105.5l2-.7v1.4zM183.4 104.8l2 .7-2 .7zM186.4 179.8l2 .7-2 .7zM169.7 180.5l1.9-.7v1.4z" fill="#000" stroke="#000" stroke-width=".21"/>
<g fill="#000">
<path d="M29.6 96.8l.7 .9v-.9h.2v1.1l-.8-.8v.8h-.1zM30.7 96.8h.8v.2h-.7v.3h.7v.1h-.7v.4h.7v.1h-.8zM31.7 96.8h.2v1h.6v.1h-.8zM33 97l.6-.2 .2 .2-.1 .2a.25 .25 0 0 0-.3-.3 .25 .25 0 0 0-.2 .3 .25 .25 0 0 0 .4 .1l.3 .2v.3l-.3 .1h-.4l-.2-.3h.1l.2 .2a.24 .24 0 0 0 .3 .1 .24 .24 0 0 0 0-.4l-.5-.1zM35.3 97l.5-.2 .3 .2v.2l-.2-.2h-.4l-.1 .2v.5l.2 .1 .6-.2-.2 .3h-.6l-.2-.5zM36.4 96.8h.1v.6l.6-.6h.2l-.5 .5 .5 .6h-.2l-.4-.5-.2 .2v.3h-.1zM37.4 96.8h.8v.2h-.6v.3h.6v.1h-.6v.4h.7v.1h-.9zM38.3 96.8h.9v.2h-.4v.9h-.1v-.9h-.4zM40.8 126.3h.2l.3 .9 .4-.9h.2v1.1h-.2v-.9l-.3 .9h-.1l-.3-.9v.9h-.2zM44.5 126.3h.2l.5 .9v-.9h.2v1.1h-.2l-.6-.9v.9h-.1zM46 126.3h.2v1h.6v.1h-.8zM46.9 126.3h.2v1.1h-.2z"/>
<path d="M47.4 126.5l.4-.2h.3l.2 .3-.4-.2h-.2l-.2 .2v.5l.2 .2h.3l.2-.3h-.3v-.1h.4v.4l-.7 .1-.3-.4zM48.5 126.3h.2v.4h.6v-.4h.1v1.1h-.1v-.5h-.6v.5h-.2zM49.6 126.3h.8v.1h-.3v1h-.2v-1h-.3z"/>
<path d="M27.5 96.8h.7l.2 .3-.1 .3-.6 .1v.4h-.2zM27.7 97v.4h.3a.2 .2 0 0 0 .2-.2 .2 .2 0 0 0-.2-.2z"/>
<path d="M28.9 96.8h.1l.5 1.1h-.2l-.1-.3h-.5l-.1 .3h-.2zM28.9 97l-.1 .5h.4z"/>
<path d="M34 97.4a.57 .57 0 0 1 1.1 0 .57 .57 0 0 1-1.1 0zM34.4 97l-.2 .2v.4l.2 .2h.3l.2-.2v-.4l-.2-.2z"/>
<path d="M42.1 126.8a.56 .56 0 0 1 1.1 0 .56 .56 0 0 1-1.1 0zM42.2 126.9a.42 .42 0 0 0 .8 0 .42 .42 0 0 0-.8 0z"/>
<path d="M43.3 126.8a.57 .57 0 0 1 1.1 0 .57 .57 0 0 1-1.1 0zM43.4 126.9a.41 .41 0 0 0 .8 0 .41 .41 0 0 0-.8 0z"/>
</g>
<!-- layer: WIREREF -->
<g fill="none" stroke="#000" stroke-width=".25">
<path d="M132.5 128.8l1 .4-1 .3M132.8 130.7l-.3 .1 .2 .4M133.1 130h.4M133.3 129.8v.6l-.8-.2M133.5 130.7v.5l-.6-.4M82.5 154.4h.4M82.7 154.2v.4M83.4 153.7l.2 .2v.2M83.4 153.7l-.2 .2M83.6 154.1l-.4 .7h.4M84.2 153.8l-.2 .7h.5M84.4 154.3v.5"/>
<path d="M84.9 153.8l.3 1 .3-1"/>
</g>
<!-- layer: WIREREF_DEST -->
<path d="M233.2 73.7l.9 .4-.9 .3M233.6 76.6h.4M233.7 74.9h.4M233.8 76.4v.4M233.9 74.7v.6l-.7-.3M234.1 75.6v.5l-.7-.5-.3 .2 .2 .3" fill="none" stroke="#000" stroke-width=".25"/>
<!-- layer: WIRENO -->
<path d="M232 90h.3M232.1 89.8v.4M232.5 89.5l.3-.1 .1 .3M232.9 89.7l-.3 .7h.3M233.4 89.4l-.2 .8h.4M233.5 89.9v.5M233.9 89.4l.3 1 .2-1" fill="none" stroke="#000" stroke-width=".25"/>
<g font-size="6.2">
<text x="43" y="30">F0</text>
<text x="59.6" y="57.5">F10</text>
<text x="198.3" y="60.3">10A</text>
</g>
<g font-size="5.7">
<text x="99.1" y="60.3">10A</text>
<text x="131.9" y="60.3">10A</text>
<text x="165.1" y="60.3">10A</text>
<text x="221.9" y="69.8">S2</text>
<text x="220.8" y="78.3">S1</text>
<text x="76.2" y="109" transform="rotate(-90 76.2 109)">0V</text>
<text x="93.8" y="121.7">0V</text>
<text x="69.5" y="136.5">0V</text>
<text x="79" y="167.6" transform="rotate(-90 79 167.6)">0V</text>
</g>
<g font-size="4.9">
<text x="69.8" y="92.8">PE</text>
<text x="62.1" y="134.8">2A</text>
<text x="187.7" y="134.4" transform="rotate(-90 187.7 134.4)">COM</text>
<text x="143.6" y="171.8">M2</text>
</g>
<g font-size="4.4">
<text x="119.2" y="22.6">10</text>
<text x="230" y="22.6">20</text>
<text x="46.9" y="29.3">25A</text>
<text x="78.7" y="28.6">KM1</text>
<text x="43.7" y="60">6A</text>
<text x="44.1" y="56.8">F1</text>
<text x="60.3" y="60">6A</text>
<text x="100.9" y="56.8">F2</text>
<text x="134.1" y="56.8">F3</text>
<text x="167.2" y="56.8">F4</text>
<text x="200" y="56.8">F5</text>
<text x="233.5" y="60">6A</text>
<text x="233.5" y="56.8">F6</text>
<text x="243.4" y="60">6A</text>
<text x="243.8" y="56.8">F7</text>
<text x="254.7" y="55.7">F8</text>
<text x="252.6" y="60.3">25A</text>
<text x="122.8" y="78">K6</text>
<text x="155.6" y="75.5">K8</text>
<text x="189.4" y="75.8">K5</text>
<text x="253.3" y="82.6">F9</text>
<text x="271.6" y="79.4">FT2</text>
<text x="149.9" y="85">K7</text>
<text x="187.3" y="84.7">K4</text>
<text x="220.8" y="86.1">K3</text>
<text x="253.3" y="85.7">6A</text>
<text x="272.7" y="88.2">2A</text>
<text x="58.2" y="95.2">POWER</text>
<text x="243.1" y="95.2">KM2</text>
<text x="152" y="104.8">KF2</text>
<text x="185.6" y="104.4">KF3</text>
<text x="218.4" y="104.8">KF4</text>
<text x="71.3" y="109.4" transform="rotate(-90 71.3 109.4)">+24V</text>
<text x="183.8" y="115.4">COM</text>
<text x="189.8" y="115.4">D1</text>
<text x="194" y="115.4">D2</text>
<text x="61.7" y="125.9">FT1</text>
<text x="84.3" y="121">+24V</text>
<text x="52.2" y="127.7">K1</text>
<text x="191.9" y="134.4" transform="rotate(-90 191.9 134.4)">D1</text>
<text x="196.5" y="134.4" transform="rotate(-90 196.5 134.4)">D2</text>
<text x="232.1" y="140.1">K2</text>
<text x="248" y="140.8">1~</text>
<text x="240.9" y="147.8">WATER</text>
<text x="244.1" y="144.6">M5</text>
<text x="64.6" y="150.3">+24V</text>
<text x="242.7" y="151">PUMP</text>
<text x="269.5" y="158.8">1~</text>
<text x="50.4" y="163.3">KM1</text>
<text x="73.7" y="165.5" transform="rotate(-90 73.7 165.5)">+24V</text>
<text x="109.7" y="167.9">3~</text>
<text x="142.9" y="167.9">3~</text>
<text x="176" y="167.9">3~</text>
<text x="209.2" y="167.9">3~</text>
<text x="233.2" y="164">KM2</text>
<text x="266.7" y="163.3">FAN</text>
<text x="114.3" y="172.2" transform="rotate(-90 114.3 172.2)">M1</text>
<text x="176.4" y="172.2">M3</text>
<text x="209.5" y="172.2">M4</text>
<text x="119.2" y="205.3">10</text>
<text x="230" y="205.3">20</text>
</g>
<g font-size="4">
<text x="261.1" y="62.4" transform="rotate(-90 261.1 62.4)">Id</text>
<text x="125.2" y="102.3">T1A</text>
<text x="224.4" y="102.3">T1A</text>
<text x="190.5" y="108.7">T1C</text>
</g>
<g font-size="3.5">
<text x="75.8" y="22.2">6</text>
<text x="108.7" y="22.2">9</text>
<text x="141.8" y="22.2">12</text>
<text x="153.1" y="22.2">13</text>
<text x="164.4" y="22.2">14</text>
<text x="175" y="22.2">15</text>
<text x="186.3" y="22.2">16</text>
<text x="197.2" y="22.2">17</text>
<text x="211" y="22.2" transform="rotate(-90 211 22.2)">18</text>
<text x="222.2" y="22.2" transform="rotate(-90 222.2 22.2)">19</text>
<text x="241.7" y="22.2">21</text>
<text x="252.6" y="22.2">22</text>
<text x="266.3" y="22.2" transform="rotate(-90 266.3 22.2)">23</text>
<text x="274.5" y="22.2">24</text>
<text x="17.6" y="30.7">A</text>
<text x="277.3" y="30.7">A</text>
<text x="265.3" y="62.4" transform="rotate(-90 265.3 62.4)">Id</text>
<text x="65.6" y="92.8">L</text>
<text x="74.4" y="92.8">N</text>
<text x="88.5" y="104.6">+</text>
<text x="95.2" y="104.3">-</text>
<text x="17.6" y="152.4">M</text>
<text x="17.6" y="185.6">Q</text>
<text x="246.6" y="203.9">By</text>
<text x="75.8" y="205">6</text>
<text x="108.7" y="205">9</text>
<text x="141.8" y="205">12</text>
<text x="153.1" y="205">13</text>
<text x="164.4" y="205">14</text>
<text x="175" y="205">15</text>
<text x="186.3" y="205">16</text>
<text x="197.2" y="205">17</text>
<text x="211" y="205" transform="rotate(-90 211 205)">18</text>
<text x="222.2" y="205" transform="rotate(-90 222.2 205)">19</text>
<text x="241.7" y="205">21</text>
<text x="252.6" y="205">22</text>
<text x="266.3" y="205" transform="rotate(-90 266.3 205)">23</text>
<text x="274.5" y="205">24</text>
</g>
<g font-size="3.1">
<text x="133.3" y="22.2" transform="rotate(-90 133.3 22.2)">11</text>
<text x="133.3" y="205" transform="rotate(-90 133.3 205)">11</text>
</g>
<g font-size="2.5">
<text x="105.8" y="100.7">INVERTER 1</text>
<text x="139.3" y="100.7">INVERTER 2</text>
<text x="172.4" y="100.5">INVERTER</text>
<text x="105.8" y="103.4">FOLARD</text>
<text x="143" y="103.6">CAKE</text>
<text x="177.4" y="103.2">3</text>
<text x="205.4" y="104.5">INVERTER</text>
<text x="207" y="107.2">KATS</text>
<text x="209.8" y="109.9">4</text>
</g>
<g font-size="1.5">
<text x="128.1" y="96.5">X1</text>
<text x="162.5" y="96.3">X1</text>
<text x="190.5" y="96.5">X1</text>
<text x="196" y="96.5">X2</text>
<text x="223.2" y="96.5">X1</text>
<text x="227.8" y="96.5">X2</text>
</g>
<g font-size="1.2">
<text x="119.4" y="96.5">GND</text>
<text x="153" y="96.3">GND</text>
<text x="184.9" y="96.5">GND</text>
<text x="218.4" y="96.5">GND</text>
</g>
<text font-size=".8" x="42.2" y="95">R</text>
</svg>
